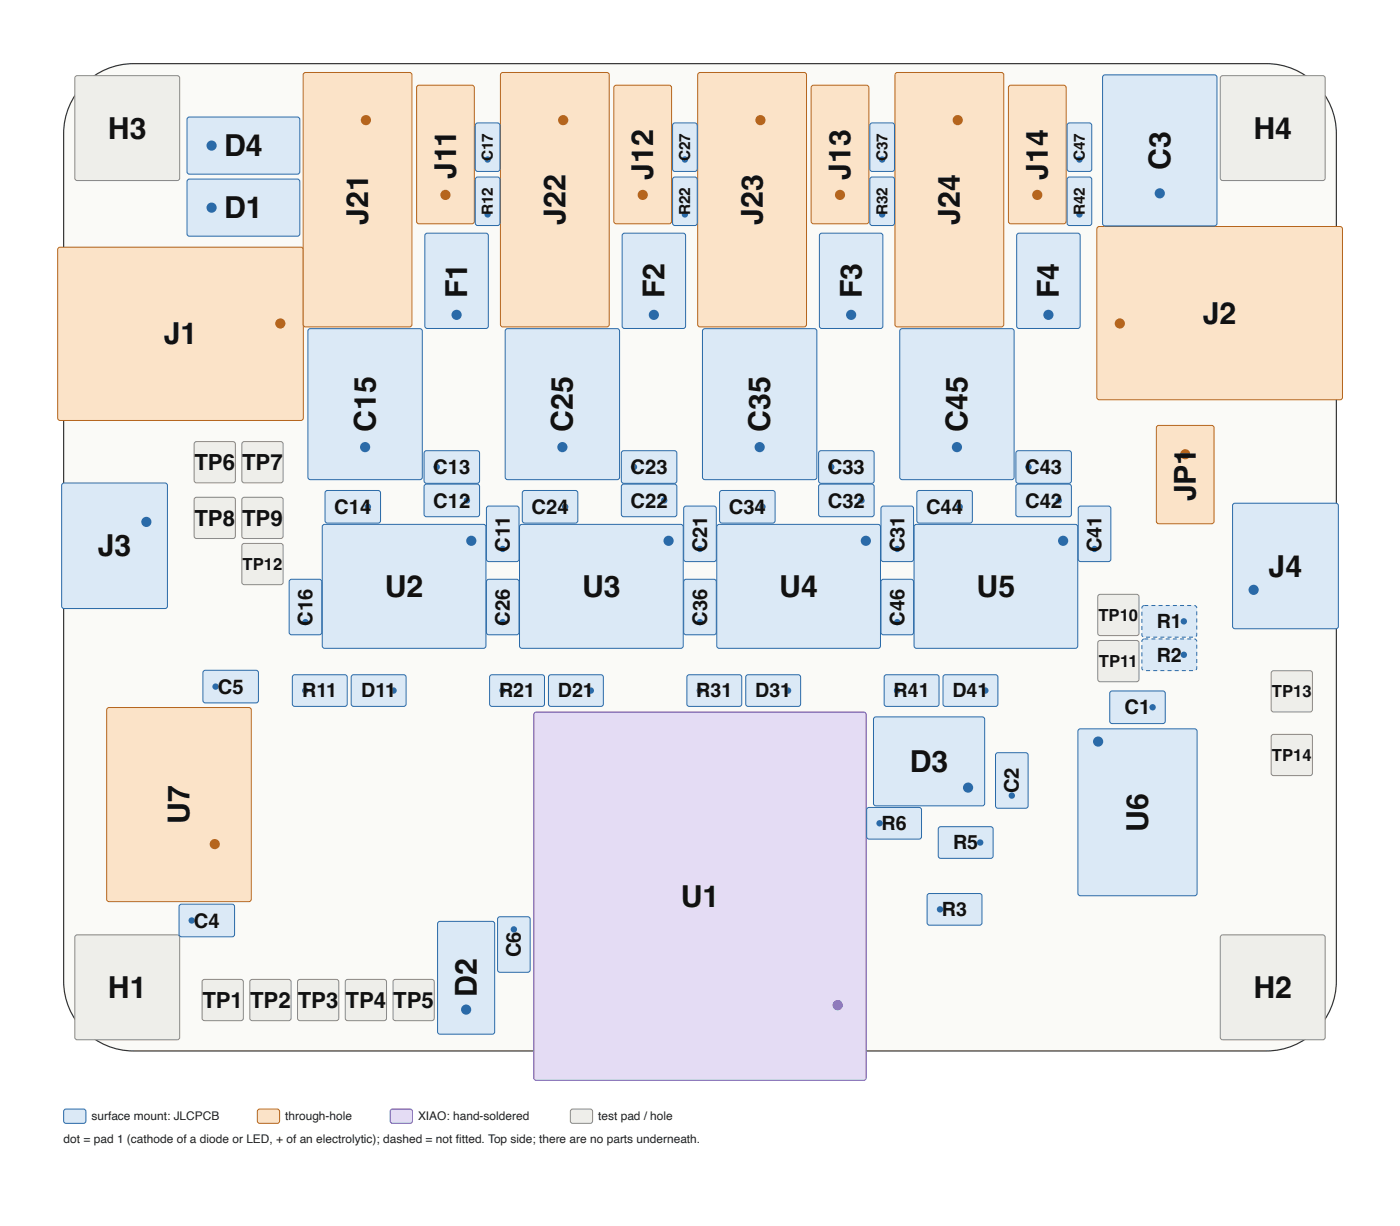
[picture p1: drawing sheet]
<svg xmlns="http://www.w3.org/2000/svg" width="931mm" height="815mm" viewBox="0 0 931 815" stroke-linecap="round" stroke-linejoin="round" font-family="sans-serif">
<path d="M56 56a46 46 0 0 1 33-14h753a47 47 0 0 1 47 47v563a47 47 0 0 1-47 47h-753a47 47 0 0 1-47-47v-563a46 46 0 0 1 14-33z" fill="#fafaf7" stroke="#333" stroke-width=".79" stroke-linecap="butt"/>
<path d="M355 474h2h218h1v243v1l-219 1-2-1z" fill="#e4dcf4" stroke="#6a4bb0" stroke-width=".67" stroke-linecap="butt"/>
<circle cx="557" cy="669" r="3" fill="#6a4bb0"/>
<path d="M730 151h162l1 1v113l-2 1h-161v-2v-112z" fill="#fbe3c8" stroke="#b5651d" stroke-width=".67" stroke-linecap="butt"/>
<circle cx="745" cy="215" r="3" fill="#b5651d"/>
<path d="M39 165l1-1 161 1 1 1-1 113-1 1-161-1-1-1z" fill="#fbe3c8" stroke="#b5651d" stroke-width=".67" stroke-linecap="butt"/>
<circle cx="186" cy="215" r="3" fill="#b5651d"/>
<path d="M71 471h2h93h1v127v1l-94 1-2-1z" fill="#fbe3c8" stroke="#b5651d" stroke-width=".67" stroke-linecap="butt"/>
<circle cx="143" cy="561" r="3" fill="#b5651d"/>
<path d="M596 49l70-1 2 1v167l-1 1h-70l-2-1v-166z" fill="#fbe3c8" stroke="#b5651d" stroke-width=".67" stroke-linecap="butt"/>
<circle cx="637" cy="80" r="3" fill="#b5651d"/>
<path d="M465 49l70-1 1 1 1 167-2 1h-69l-2-1v-166z" fill="#fbe3c8" stroke="#b5651d" stroke-width=".67" stroke-linecap="butt"/>
<circle cx="506" cy="80" r="3" fill="#b5651d"/>
<path d="M334 49l70-1 1 1v167l-1 1h-70l-1-1v-166z" fill="#fbe3c8" stroke="#b5651d" stroke-width=".67" stroke-linecap="butt"/>
<circle cx="375" cy="80" r="3" fill="#b5651d"/>
<path d="M202 49l70-1 2 1v167l-1 1h-70l-1-1v-166z" fill="#fbe3c8" stroke="#b5651d" stroke-width=".67" stroke-linecap="butt"/>
<circle cx="243" cy="80" r="3" fill="#b5651d"/>
<path d="M608 349h2h106l1 1v81h-2h-106l-1-1z" fill="#dbe9f6" stroke="#2a6aa8" stroke-width=".67" stroke-linecap="butt"/>
<circle cx="707" cy="360" r="3" fill="#2a6aa8"/>
<path d="M477 349h1h107l1 1-1 81h-1h-107v-1z" fill="#dbe9f6" stroke="#2a6aa8" stroke-width=".67" stroke-linecap="butt"/>
<circle cx="576" cy="360" r="3" fill="#2a6aa8"/>
<path d="M346 349h1h107l1 1-1 81h-1h-107v-1z" fill="#dbe9f6" stroke="#2a6aa8" stroke-width=".67" stroke-linecap="butt"/>
<circle cx="445" cy="360" r="3" fill="#2a6aa8"/>
<path d="M215 349h1h107v1v81h-1h-107l-1-1z" fill="#dbe9f6" stroke="#2a6aa8" stroke-width=".67" stroke-linecap="butt"/>
<circle cx="314" cy="360" r="3" fill="#2a6aa8"/>
<path d="M717 485h2h76h1v109v1l-77 1-2-1z" fill="#dbe9f6" stroke="#2a6aa8" stroke-width=".67" stroke-linecap="butt"/>
<circle cx="731" cy="493" r="3" fill="#2a6aa8"/>
<path d="M599 219h1h73h1l1 98-1 2h-74l-1-1z" fill="#dbe9f6" stroke="#2a6aa8" stroke-width=".67" stroke-linecap="butt"/>
<circle cx="637" cy="297" r="3" fill="#2a6aa8"/>
<path d="M468 219h1h73h1v98v2h-74l-1-1z" fill="#dbe9f6" stroke="#2a6aa8" stroke-width=".67" stroke-linecap="butt"/>
<circle cx="505" cy="297" r="3" fill="#2a6aa8"/>
<path d="M734 50h1h73h1l1 99-1 1h-74h-1z" fill="#dbe9f6" stroke="#2a6aa8" stroke-width=".67" stroke-linecap="butt"/>
<circle cx="772" cy="129" r="3" fill="#2a6aa8"/>
<path d="M336 219h2h73h1v98v2h-74l-2-1z" fill="#dbe9f6" stroke="#2a6aa8" stroke-width=".67" stroke-linecap="butt"/>
<circle cx="374" cy="297" r="3" fill="#2a6aa8"/>
<path d="M205 219h1h73h2v98l-1 2h-74l-1-1z" fill="#dbe9f6" stroke="#2a6aa8" stroke-width=".67" stroke-linecap="butt"/>
<circle cx="243" cy="297" r="3" fill="#2a6aa8"/>
<path d="M820 335h2h67h1v82v1h-68h-2z" fill="#dbe9f6" stroke="#2a6aa8" stroke-width=".67" stroke-linecap="butt"/>
<circle cx="834" cy="392" r="3" fill="#2a6aa8"/>
<path d="M41 322l2-1h67l1 1v81v1l-68 1-2-1z" fill="#dbe9f6" stroke="#2a6aa8" stroke-width=".67" stroke-linecap="butt"/>
<circle cx="97" cy="347" r="3" fill="#2a6aa8"/>
<g fill="#eeeeea" stroke="#8a8a82" stroke-width=".67" stroke-linecap="butt">
<path d="M812 51l1-1 68 1 1 1-1 67-1 1h-68v-1z"/>
<path d="M50 51l68-1 1 1 1 68-1 1h-68l-1-1v-67z"/>
<path d="M812 622h1h68l1 1-1 68-1 1-68-1v-1z"/>
<path d="M50 622h1h68l1 1-1 68-1 1-68-1v-1z"/>
</g>
<path d="M581 477h2h71l1 1v57l-2 1h-71l-1-2z" fill="#dbe9f6" stroke="#2a6aa8" stroke-width=".67" stroke-linecap="butt"/>
<circle cx="644" cy="524" r="3" fill="#2a6aa8"/>
<path d="M671 57h37l1 1v89l-1 2h-36l-1-1v-90z" fill="#fbe3c8" stroke="#b5651d" stroke-width=".67" stroke-linecap="butt"/>
<circle cx="690" cy="130" r="3" fill="#b5651d"/>
<path d="M540 57h36l2 1v89l-1 2h-36l-1-1v-90z" fill="#fbe3c8" stroke="#b5651d" stroke-width=".67" stroke-linecap="butt"/>
<circle cx="559" cy="130" r="3" fill="#b5651d"/>
<path d="M409 57h36l2 1v89l-1 2h-36l-2-1v-90z" fill="#fbe3c8" stroke="#b5651d" stroke-width=".67" stroke-linecap="butt"/>
<circle cx="428" cy="130" r="3" fill="#b5651d"/>
<path d="M278 57h36l1 1 1 89-2 2h-35l-2-1v-90z" fill="#fbe3c8" stroke="#b5651d" stroke-width=".67" stroke-linecap="butt"/>
<circle cx="296" cy="130" r="3" fill="#b5651d"/>
<path d="M125 78h73l1 1v36l-1 1h-73l-1-2v-35z" fill="#dbe9f6" stroke="#2a6aa8" stroke-width=".67" stroke-linecap="butt"/>
<circle cx="141" cy="97" r="3" fill="#2a6aa8"/>
<path d="M291 613h2h35l1 1v72l-1 2h-35l-2-1z" fill="#dbe9f6" stroke="#2a6aa8" stroke-width=".67" stroke-linecap="butt"/>
<circle cx="310" cy="672" r="3" fill="#2a6aa8"/>
<path d="M125 120l1-1h72l1 2v35l-1 1h-73l-1-1z" fill="#dbe9f6" stroke="#2a6aa8" stroke-width=".67" stroke-linecap="butt"/>
<circle cx="141" cy="138" r="3" fill="#2a6aa8"/>
<path d="M677 156l1-1h39l1 1 1 61-1 1h-40h-1z" fill="#dbe9f6" stroke="#2a6aa8" stroke-width=".67" stroke-linecap="butt"/>
<circle cx="697" cy="209" r="3" fill="#2a6aa8"/>
<path d="M545 156l2-1h39l1 1v61v1h-40h-2z" fill="#dbe9f6" stroke="#2a6aa8" stroke-width=".67" stroke-linecap="butt"/>
<circle cx="566" cy="209" r="3" fill="#2a6aa8"/>
<path d="M414 156l1-1h40l1 1v61l-1 1h-40h-1z" fill="#dbe9f6" stroke="#2a6aa8" stroke-width=".67" stroke-linecap="butt"/>
<circle cx="435" cy="209" r="3" fill="#2a6aa8"/>
<path d="M283 156l1-1h39l2 1v61l-1 1h-40h-1z" fill="#dbe9f6" stroke="#2a6aa8" stroke-width=".67" stroke-linecap="butt"/>
<circle cx="304" cy="209" r="3" fill="#2a6aa8"/>
<path d="M770 283h36l1 1 1 63-1 1h-36h-1l-1-63z" fill="#fbe3c8" stroke="#b5651d" stroke-width=".67" stroke-linecap="butt"/>
<circle cx="788" cy="302" r="3" fill="#b5651d"/>
<path d="M331 610h2h18h1l1 35-1 1-19 1-2-1z" fill="#dbe9f6" stroke="#2a6aa8" stroke-width=".67" stroke-linecap="butt"/>
<circle cx="342" cy="618" r="2.1" fill="#2a6aa8"/>
<path d="M135 446h2h34l1 1v20l-2 1-34-1-1-1z" fill="#dbe9f6" stroke="#2a6aa8" stroke-width=".67" stroke-linecap="butt"/>
<circle cx="143" cy="457" r="2.1" fill="#2a6aa8"/>
<path d="M586 386l2-1h18l1 1 1 35-1 1h-19h-2z" fill="#dbe9f6" stroke="#2a6aa8" stroke-width=".67" stroke-linecap="butt"/>
<circle cx="597" cy="414" r="2.1" fill="#2a6aa8"/>
<path d="M610 327l2-1 34 1 1 1v19l-2 1h-34l-1-2z" fill="#dbe9f6" stroke="#2a6aa8" stroke-width=".67" stroke-linecap="butt"/>
<circle cx="638" cy="337" r="2.1" fill="#2a6aa8"/>
<path d="M676 300h1h35l1 1-1 20h-1h-35v-1z" fill="#dbe9f6" stroke="#2a6aa8" stroke-width=".67" stroke-linecap="butt"/>
<circle cx="684" cy="311" r="2.1" fill="#2a6aa8"/>
<path d="M676 323l1-1h35l1 2-1 19-1 1-35-1v-1z" fill="#dbe9f6" stroke="#2a6aa8" stroke-width=".67" stroke-linecap="butt"/>
<circle cx="704" cy="333" r="2.1" fill="#2a6aa8"/>
<path d="M718 337h1h18h2v35l-1 1-19 1-1-1z" fill="#dbe9f6" stroke="#2a6aa8" stroke-width=".67" stroke-linecap="butt"/>
<circle cx="728" cy="365" r="2.1" fill="#2a6aa8"/>
<path d="M119 602l2-1 34 1 1 1v19l-2 1h-34l-1-1z" fill="#dbe9f6" stroke="#2a6aa8" stroke-width=".67" stroke-linecap="butt"/>
<circle cx="128" cy="612" r="2.1" fill="#2a6aa8"/>
<path d="M455 386l1-1h19l1 1 1 35-1 1h-20h-1z" fill="#dbe9f6" stroke="#2a6aa8" stroke-width=".67" stroke-linecap="butt"/>
<circle cx="466" cy="414" r="2.1" fill="#2a6aa8"/>
<path d="M479 327l1-1 35 1 1 1-1 19-1 1h-35v-2z" fill="#dbe9f6" stroke="#2a6aa8" stroke-width=".67" stroke-linecap="butt"/>
<circle cx="507" cy="337" r="2.1" fill="#2a6aa8"/>
<path d="M545 300h1h35l1 1-1 20h-1h-35v-1z" fill="#dbe9f6" stroke="#2a6aa8" stroke-width=".67" stroke-linecap="butt"/>
<circle cx="553" cy="311" r="2.1" fill="#2a6aa8"/>
<path d="M545 323l1-1h35l1 2-1 19-1 1-35-1v-1z" fill="#dbe9f6" stroke="#2a6aa8" stroke-width=".67" stroke-linecap="butt"/>
<circle cx="573" cy="333" r="2.1" fill="#2a6aa8"/>
<path d="M586 337h2h18h1l1 35-1 1-19 1-2-1z" fill="#dbe9f6" stroke="#2a6aa8" stroke-width=".67" stroke-linecap="butt"/>
<circle cx="597" cy="365" r="2.1" fill="#2a6aa8"/>
<path d="M324 386l1-1h19l1 1v35v1h-20h-1z" fill="#dbe9f6" stroke="#2a6aa8" stroke-width=".67" stroke-linecap="butt"/>
<circle cx="334" cy="414" r="2.1" fill="#2a6aa8"/>
<path d="M348 327l1-1 35 1v1v19l-1 1h-35l-1-2z" fill="#dbe9f6" stroke="#2a6aa8" stroke-width=".67" stroke-linecap="butt"/>
<circle cx="376" cy="337" r="2.1" fill="#2a6aa8"/>
<path d="M414 300h1h35v1v20h-1h-35l-1-1z" fill="#dbe9f6" stroke="#2a6aa8" stroke-width=".67" stroke-linecap="butt"/>
<circle cx="422" cy="311" r="2.1" fill="#2a6aa8"/>
<path d="M414 323l1-1h35v2v19l-1 1-35-1-1-1z" fill="#dbe9f6" stroke="#2a6aa8" stroke-width=".67" stroke-linecap="butt"/>
<circle cx="442" cy="333" r="2.1" fill="#2a6aa8"/>
<path d="M455 337h1h19h1l1 35-1 1-20 1-1-1z" fill="#dbe9f6" stroke="#2a6aa8" stroke-width=".67" stroke-linecap="butt"/>
<circle cx="466" cy="365" r="2.1" fill="#2a6aa8"/>
<path d="M663 501h1h18h2v35l-1 1-19 1-1-1z" fill="#dbe9f6" stroke="#2a6aa8" stroke-width=".67" stroke-linecap="butt"/>
<circle cx="673" cy="529" r="2.1" fill="#2a6aa8"/>
<path d="M193 386l1-1h18l2 1v35l-1 1h-19h-1z" fill="#dbe9f6" stroke="#2a6aa8" stroke-width=".67" stroke-linecap="butt"/>
<circle cx="203" cy="414" r="2.1" fill="#2a6aa8"/>
<path d="M217 327l1-1 35 1v1v19l-1 1h-35l-1-2z" fill="#dbe9f6" stroke="#2a6aa8" stroke-width=".67" stroke-linecap="butt"/>
<circle cx="245" cy="337" r="2.1" fill="#2a6aa8"/>
<path d="M282 300h2h34l1 1v20h-2h-34l-1-1z" fill="#dbe9f6" stroke="#2a6aa8" stroke-width=".67" stroke-linecap="butt"/>
<circle cx="291" cy="311" r="2.1" fill="#2a6aa8"/>
<path d="M282 323l2-1h34l1 2v19l-2 1-34-1-1-1z" fill="#dbe9f6" stroke="#2a6aa8" stroke-width=".67" stroke-linecap="butt"/>
<circle cx="311" cy="333" r="2.1" fill="#2a6aa8"/>
<path d="M324 337h1h19h1v35v1l-20 1-1-1z" fill="#dbe9f6" stroke="#2a6aa8" stroke-width=".67" stroke-linecap="butt"/>
<circle cx="334" cy="365" r="2.1" fill="#2a6aa8"/>
<path d="M739 460h1h35v1v20h-1h-35l-1-1z" fill="#dbe9f6" stroke="#2a6aa8" stroke-width=".67" stroke-linecap="butt"/>
<circle cx="767" cy="470" r="2.1" fill="#2a6aa8"/>
<path d="M577 538l1-1h34l1 2v18l-2 1h-34v-1z" fill="#dbe9f6" stroke="#2a6aa8" stroke-width=".67" stroke-linecap="butt"/>
<circle cx="585" cy="548" r="2.1" fill="#2a6aa8"/>
<path d="M624 551l2-1h34l1 1-1 19-1 1h-34l-1-2z" fill="#dbe9f6" stroke="#2a6aa8" stroke-width=".67" stroke-linecap="butt"/>
<circle cx="652" cy="560" r="2.1" fill="#2a6aa8"/>
<path d="M588 449h2h34l1 1-1 19-1 1h-34l-1-2z" fill="#dbe9f6" stroke="#2a6aa8" stroke-width=".67" stroke-linecap="butt"/>
<circle cx="597" cy="459" r="2.1" fill="#2a6aa8"/>
<path d="M457 449h2h34v1v19l-1 1h-34l-1-2z" fill="#dbe9f6" stroke="#2a6aa8" stroke-width=".67" stroke-linecap="butt"/>
<circle cx="466" cy="459" r="2.1" fill="#2a6aa8"/>
<path d="M617 595l1-1 35 1v1v19h-1h-35v-1z" fill="#dbe9f6" stroke="#2a6aa8" stroke-width=".67" stroke-linecap="butt"/>
<circle cx="625" cy="605" r="2.1" fill="#2a6aa8"/>
<path d="M326 449h1h35v1v19l-1 1h-35v-2z" fill="#dbe9f6" stroke="#2a6aa8" stroke-width=".67" stroke-linecap="butt"/>
<circle cx="334" cy="459" r="2.1" fill="#2a6aa8"/>
<path d="M760 426l1-1h34l1 2v18l-1 1h-35v-2z" fill="#dbe9f6" stroke="#2a6aa8" stroke-width=".67" stroke-dasharray="2.6 2.1" stroke-linecap="butt"/>
<circle cx="788" cy="436" r="2.1" fill="#2a6aa8"/>
<path d="M195 449h1h34l1 1v19l-2 1h-34l-1-2z" fill="#dbe9f6" stroke="#2a6aa8" stroke-width=".67" stroke-linecap="butt"/>
<circle cx="203" cy="459" r="2.1" fill="#2a6aa8"/>
<path d="M760 403h1h34l1 1v19l-1 1h-35v-2z" fill="#dbe9f6" stroke="#2a6aa8" stroke-width=".67" stroke-dasharray="2.6 2.1" stroke-linecap="butt"/>
<circle cx="788" cy="413" r="2.1" fill="#2a6aa8"/>
<path d="M628 449h1h34l1 1v19l-2 1h-34l-1-2z" fill="#dbe9f6" stroke="#2a6aa8" stroke-width=".67" stroke-linecap="butt"/>
<circle cx="656" cy="459" r="2.1" fill="#2a6aa8"/>
<path d="M496 449h2h34l1 1-1 19-1 1h-34l-1-2z" fill="#dbe9f6" stroke="#2a6aa8" stroke-width=".67" stroke-linecap="butt"/>
<circle cx="524" cy="459" r="2.1" fill="#2a6aa8"/>
<path d="M365 449h1h35v1v19l-1 1h-34l-1-2z" fill="#dbe9f6" stroke="#2a6aa8" stroke-width=".67" stroke-linecap="butt"/>
<circle cx="393" cy="459" r="2.1" fill="#2a6aa8"/>
<path d="M234 449h1h34l1 1v19l-1 1h-35v-2z" fill="#dbe9f6" stroke="#2a6aa8" stroke-width=".67" stroke-linecap="butt"/>
<circle cx="262" cy="459" r="2.1" fill="#2a6aa8"/>
<g fill="#eeeeea" stroke="#8a8a82" stroke-width=".67" stroke-linecap="butt">
<path d="M162 331h25h1v26v1h-26h-1v-26z"/>
<path d="M130 331h25h1l1 26-1 1h-25h-2v-26z"/>
<path d="M162 294h25h1v26v1h-26h-1v-26z"/>
<path d="M130 294h25h1l1 26-1 1h-25h-2v-26z"/>
<path d="M262 652l1-1 25 1 1 1v25l-2 1h-25l-1-2z"/>
<path d="M230 652l1-1 25 1 1 1v25l-1 1h-26v-2z"/>
<path d="M198 652l2-1 25 1v1v25l-1 1h-25l-1-2z"/>
<path d="M166 652l2-1 25 1 1 1-1 25-1 1h-25l-1-2z"/>
<path d="M846 489l1-1 25 1 1 1v25l-2 1h-25v-2z"/>
<path d="M846 447l1-1h25l1 2v25l-2 1-25-1v-1z"/>
<path d="M161 362l1-1 26 1v1v25l-1 1h-25l-1-2z"/>
<path d="M731 427l1-1h25l1 2-1 25h-1h-25l-1-1z"/>
<path d="M731 396l1-1 25 1 1 1-1 25-1 1-25-1-1-1z"/>
<path d="M135 652l1-1 25 1 1 1v25l-2 1h-25l-1-2z"/>
</g>
<path d="M710 118h1h14l1 1v29l-1 2h-14l-1-1z" fill="#dbe9f6" stroke="#2a6aa8" stroke-width=".67" stroke-linecap="butt"/>
<circle cx="718" cy="143" r="2.1" fill="#2a6aa8"/>
<path d="M579 118h1h13l2 1v29l-1 2h-14l-1-1z" fill="#dbe9f6" stroke="#2a6aa8" stroke-width=".67" stroke-linecap="butt"/>
<circle cx="587" cy="143" r="2.1" fill="#2a6aa8"/>
<path d="M448 118h1h13l2 1v29l-1 2h-14l-2-1z" fill="#dbe9f6" stroke="#2a6aa8" stroke-width=".67" stroke-linecap="butt"/>
<circle cx="456" cy="143" r="2.1" fill="#2a6aa8"/>
<path d="M316 118h2h13l2 1v29l-2 2h-13l-2-1z" fill="#dbe9f6" stroke="#2a6aa8" stroke-width=".67" stroke-linecap="butt"/>
<circle cx="324" cy="143" r="2.1" fill="#2a6aa8"/>
<path d="M711 82h14l1 1v29l-1 2h-14l-1-1v-30z" fill="#dbe9f6" stroke="#2a6aa8" stroke-width=".67" stroke-linecap="butt"/>
<circle cx="718" cy="106" r="2.1" fill="#2a6aa8"/>
<path d="M579 82h14l2 1v29l-1 2h-14l-1-1v-30z" fill="#dbe9f6" stroke="#2a6aa8" stroke-width=".67" stroke-linecap="butt"/>
<circle cx="587" cy="106" r="2.1" fill="#2a6aa8"/>
<path d="M448 82h14l2 1v29l-1 2h-14l-2-1v-30z" fill="#dbe9f6" stroke="#2a6aa8" stroke-width=".67" stroke-linecap="butt"/>
<circle cx="456" cy="106" r="2.1" fill="#2a6aa8"/>
<path d="M317 82h14l2 1v29l-2 2h-13l-2-1v-30z" fill="#dbe9f6" stroke="#2a6aa8" stroke-width=".67" stroke-linecap="butt"/>
<circle cx="324" cy="106" r="2.1" fill="#2a6aa8"/>
<path d="M43 738h13l1 1v8h-1h-13l-1-1v-7z" fill="#dbe9f6" stroke="#2a6aa8" stroke-width=".67" stroke-linecap="butt"/>
<path d="M172 738h13l1 1v8h-2h-12l-1-1v-7z" fill="#fbe3c8" stroke="#b5651d" stroke-width=".67" stroke-linecap="butt"/>
<path d="M260 738h14v1v8h-1h-13v-1v-7z" fill="#e4dcf4" stroke="#6a4bb0" stroke-width=".67" stroke-linecap="butt"/>
<path d="M380 738h14v1v8h-1h-13l-1-1v-7z" fill="#eeeeea" stroke="#8a8a82" stroke-width=".67" stroke-linecap="butt"/>
<g font-size="20.1" fill="#111">
<text x="72" y="92">H3</text>
<text x="834" y="92">H4</text>
<text x="149" y="104">D4</text>
<text x="779" y="113" transform="rotate(-90 779 113)">C3</text>
<text x="303" y="119" transform="rotate(-90 303 119)">J11</text>
<text x="435" y="120" transform="rotate(-90 435 120)">J12</text>
<text x="566" y="120" transform="rotate(-90 566 120)">J13</text>
<text x="697" y="120" transform="rotate(-90 697 120)">J14</text>
<text x="149" y="145">D1</text>
<text x="245" y="150" transform="rotate(-90 245 150)">J21</text>
<text x="376" y="150" transform="rotate(-90 376 150)">J22</text>
<text x="507" y="150" transform="rotate(-90 507 150)">J23</text>
<text x="639" y="150" transform="rotate(-90 639 150)">J24</text>
<text x="311" y="199" transform="rotate(-90 311 199)">F1</text>
<text x="442" y="199" transform="rotate(-90 442 199)">F2</text>
<text x="573" y="199" transform="rotate(-90 573 199)">F3</text>
<text x="704" y="199" transform="rotate(-90 704 199)">F4</text>
<text x="800" y="215">J2</text>
<text x="109" y="229">J1</text>
<text x="250" y="287" transform="rotate(-90 250 287)">C15</text>
<text x="381" y="287" transform="rotate(-90 381 287)">C25</text>
<text x="512" y="287" transform="rotate(-90 512 287)">C35</text>
<text x="644" y="287" transform="rotate(-90 644 287)">C45</text>
<text x="795" y="334" transform="rotate(-90 795 334)">JP1</text>
<text x="65" y="370">J3</text>
<text x="844" y="383">J4</text>
<text x="256" y="397">U2</text>
<text x="387" y="397">U3</text>
<text x="518" y="397">U4</text>
<text x="650" y="397">U5</text>
<text x="605" y="513">D3</text>
<text x="126" y="548" transform="rotate(-90 126 548)">U7</text>
<text x="764" y="553" transform="rotate(-90 764 553)">U6</text>
<text x="453" y="603">U1</text>
<text x="72" y="664">H1</text>
<text x="317" y="663" transform="rotate(-90 317 663)">D2</text>
<text x="834" y="664">H2</text>
</g>
<g font-size="14.8" fill="#111">
<text x="129" y="313">TP6</text>
<text x="161" y="313">TP7</text>
<text x="129" y="350">TP8</text>
<text x="161" y="350">TP9</text>
<text x="135" y="670">TP1</text>
<text x="166" y="670">TP2</text>
<text x="198" y="670">TP3</text>
<text x="230" y="670">TP4</text>
<text x="262" y="670">TP5</text>
</g>
<g font-size="13.4" fill="#111">
<text x="288" y="315">C13</text>
<text x="419" y="315">C23</text>
<text x="551" y="315">C33</text>
<text x="682" y="315">C43</text>
<text x="222" y="342">C14</text>
<text x="288" y="338">C12</text>
<text x="354" y="342">C24</text>
<text x="419" y="338">C22</text>
<text x="485" y="342">C34</text>
<text x="551" y="338">C32</text>
<text x="616" y="342">C44</text>
<text x="682" y="338">C42</text>
<text x="339" y="367" transform="rotate(-90 339 367)">C11</text>
<text x="470" y="367" transform="rotate(-90 470 367)">C21</text>
<text x="602" y="367" transform="rotate(-90 602 367)">C31</text>
<text x="733" y="367" transform="rotate(-90 733 367)">C41</text>
<text x="208" y="416" transform="rotate(-90 208 416)">C16</text>
<text x="339" y="416" transform="rotate(-90 339 416)">C26</text>
<text x="470" y="416" transform="rotate(-90 470 416)">C36</text>
<text x="602" y="416" transform="rotate(-90 602 416)">C46</text>
<text x="145" y="461">C5</text>
<text x="748" y="475">C1</text>
<text x="678" y="528" transform="rotate(-90 678 528)">C2</text>
<text x="129" y="617">C4</text>
<text x="347" y="637" transform="rotate(-90 347 637)">C6</text>
</g>
<g font-size="13.1" fill="#111">
<text x="770" y="418">R1</text>
<text x="770" y="440">R2</text>
<text x="201" y="464">R11</text>
<text x="240" y="464">D11</text>
<text x="332" y="464">R21</text>
<text x="371" y="464">D21</text>
<text x="463" y="464">R31</text>
<text x="502" y="464">D31</text>
<text x="594" y="464">R41</text>
<text x="634" y="464">D41</text>
<text x="586" y="552">R6</text>
<text x="634" y="565">R5</text>
<text x="627" y="609">R3</text>
</g>
<g font-size="11.1" fill="#111">
<text x="161" y="379">TP12</text>
<text x="731" y="413">TP10</text>
<text x="731" y="444">TP11</text>
<text x="846" y="464">TP13</text>
<text x="846" y="506">TP14</text>
</g>
<g font-size="10.2" fill="#111">
<text x="328" y="107" transform="rotate(-90 328 107)">C17</text>
<text x="459" y="107" transform="rotate(-90 459 107)">C27</text>
<text x="590" y="107" transform="rotate(-90 590 107)">C37</text>
<text x="722" y="107" transform="rotate(-90 722 107)">C47</text>
<text x="328" y="143" transform="rotate(-90 328 143)">R12</text>
<text x="459" y="143" transform="rotate(-90 459 143)">R22</text>
<text x="590" y="143" transform="rotate(-90 590 143)">R32</text>
<text x="722" y="143" transform="rotate(-90 722 143)">R42</text>
</g>
<g font-size="7.9" fill="#222">
<text x="61" y="745">surface mount: JLCPCB</text>
<text x="190" y="745">through-hole</text>
<text x="278" y="745">XIAO: hand-soldered</text>
<text x="398" y="745">test pad / hole</text>
<text x="42" y="760">dot = pad 1 (cathode of a diode or LED, + of an electrolytic); dashed = not fitted. Top side; there are no parts underneath.</text>
</g>
</svg>
